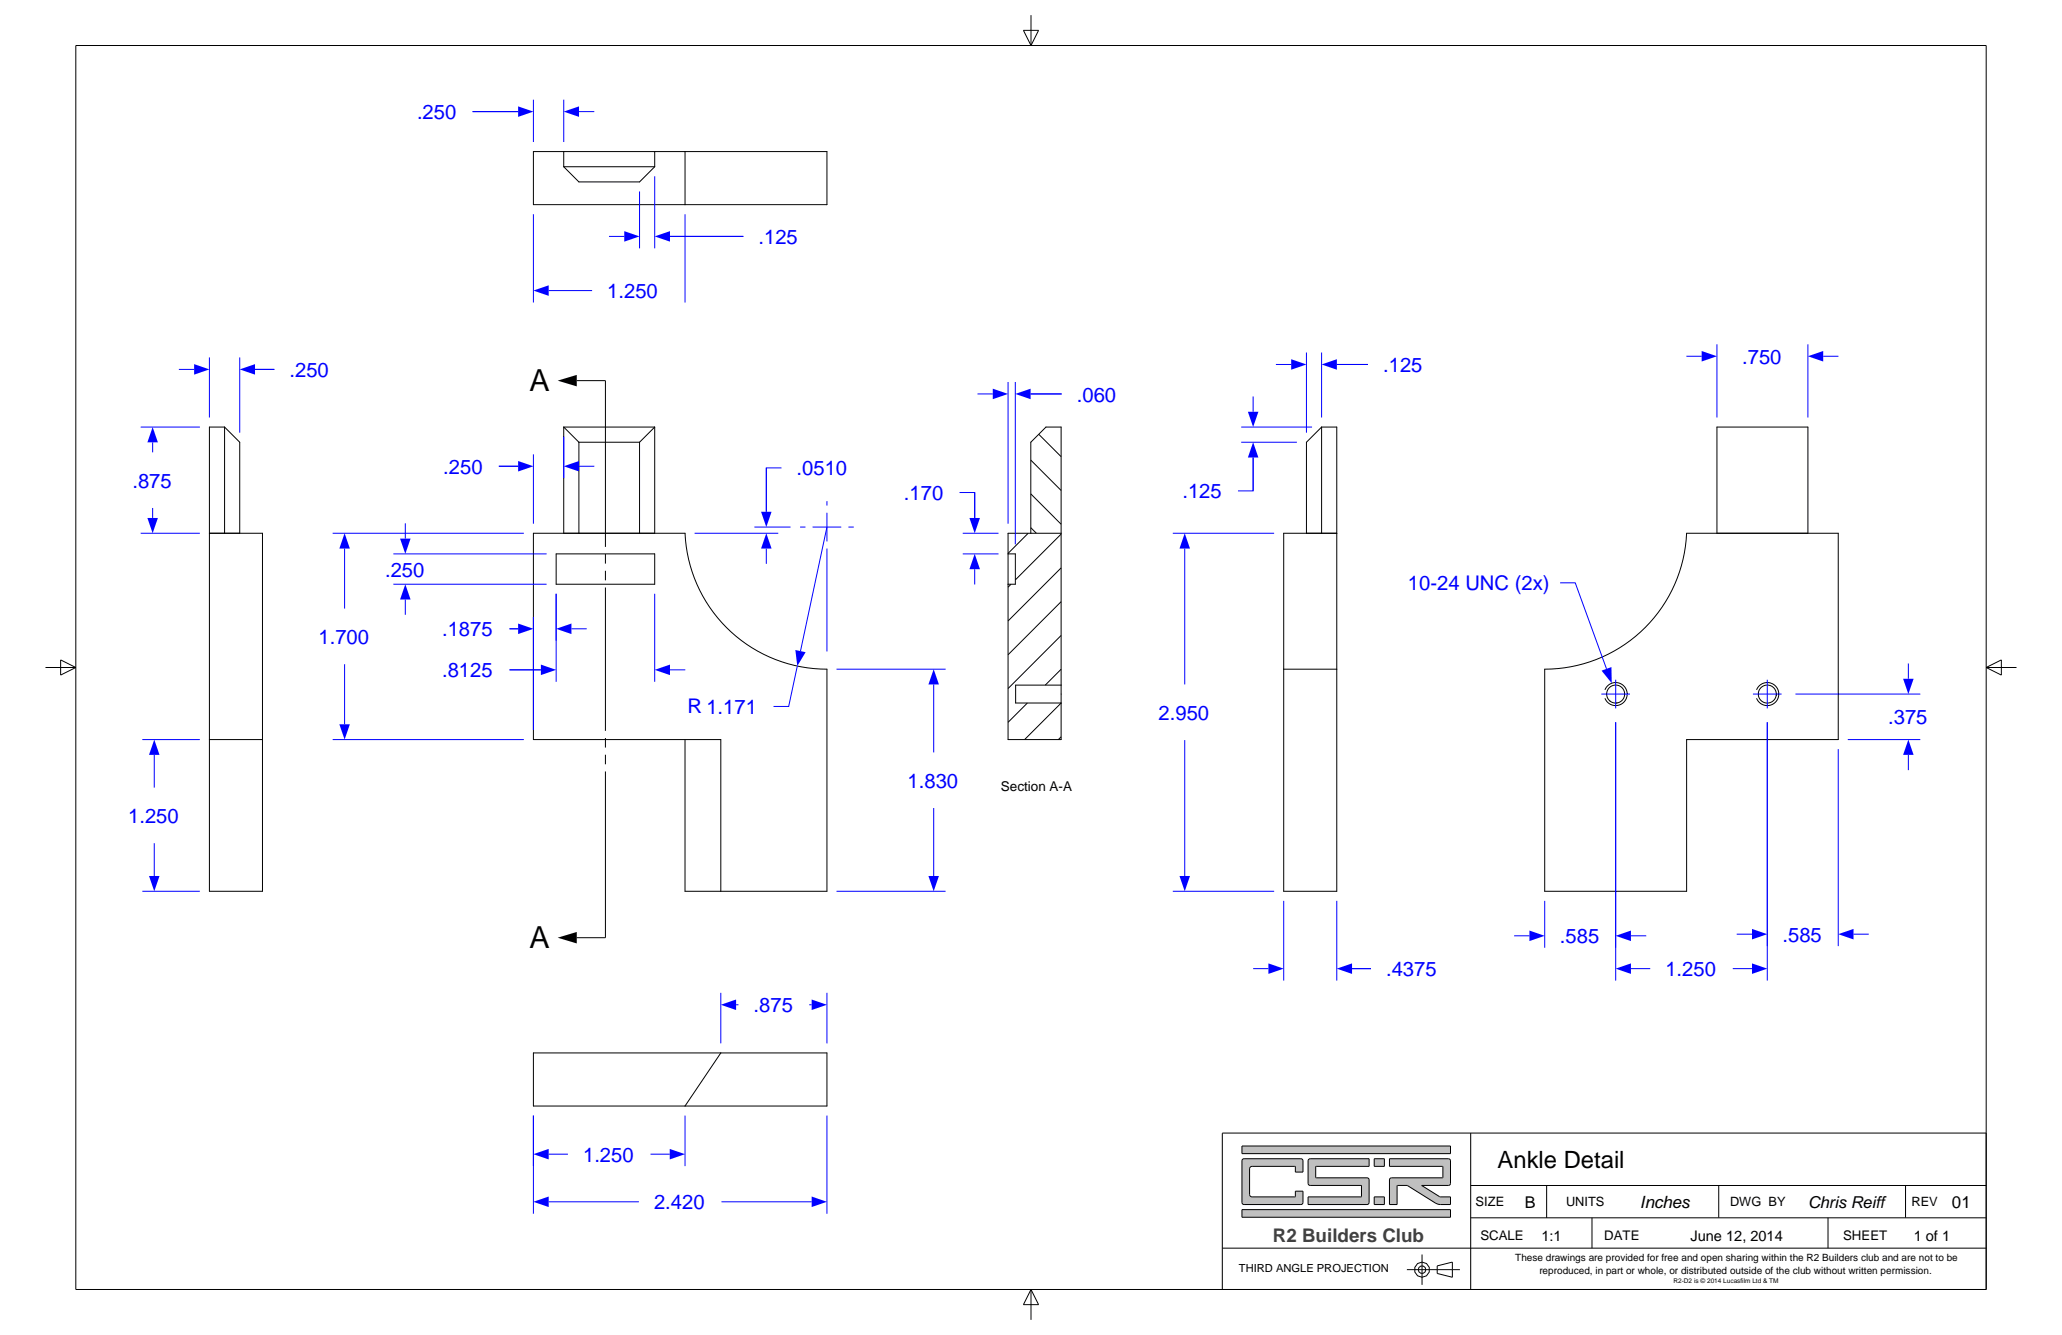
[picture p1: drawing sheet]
<svg xmlns="http://www.w3.org/2000/svg" width="432mm" height="279mm" viewBox="0 0 432 279" stroke-linecap="round" stroke-linejoin="round" font-family="sans-serif">
<path d="M15.9 9.5h400v260.4h-400zM214.3 6.4h3.2l-1.6 3.1zM215.9 3.2v6.3M9.5 139.7h6.4M12.7 138.1l3.2 1.6-3.2 1.6zM415.9 139.7h6.4M415.9 139.7l3.2-1.6v3.2zM215.9 269.9v6.3M215.9 269.9l1.6 3.1h-3.2z" fill="none" stroke="#000" stroke-width=".21"/>
<path d="M260.1 253.2v1.6h43.6v-1.6zM260.1 239.8v1.6h43.6v-1.6zM260.2 242.6l.3-.1 12.2 .1 .2 .3v2.4h-1.6l-.1-1.2-9.3 .1-.2 .4v5.4l.1 .3 .4 .2h9l.1-1.2h1.6l-.1 2.6-.4 .2-12.2-.1-.1-.4v-8.6zM291 242.5v1.6h11l.1 .1v2.3l-10.9 .1-.2 .3v5.2h1.6v-3.9l.1-.1h2l6.3 3.9 2.7 .1v-1.6h-2.2l-3.8-2.4h5.6l.3-.1 .1-.3v-4.7l-.1-.4zM274 242.6l-.1 .4v4.7l.2 .3 10.9 .1 .1 2.3-.1 .1h-11.1v1.6h12.4l.3-.2 .1-5-.2-.3-10.9-.1-.1-2.3 .1-.1h11.1v-1.6h-12.3zM287.8 250.5v1.6h2.1v-1.6zM287.8 242.5v1.6h2.1v-1.6z" fill-rule="evenodd" fill="#c0c0c0"/>
<g fill="none" stroke="#000" stroke-width=".21">
<path d="M120.8 79.7h6v34.8M118.1 89.4v22.2h3.1M118.1 89.4h19M118.1 89.4l3.1 3.2M121.2 92.6v19M121.2 92.6h12.7M133.9 92.6v19M137.1 89.4v22.2h-3.2M137.1 89.4l-3.2 3.2M116.5 115.9h20.6v6.4h-20.6zM121.2 111.6h12.7M126.8 116v2"/>
<path d="M126.8 119.5v2M126.8 123v30M126.8 154.5v2M126.8 158v2M143.4 154.8v31.7h29.8v-46.4a29.7 29.7 0 0 1-29.7-28.5h-31.8v43.2h39.2v31.7M126.8 161.5v34.8h-6M256 237.1h159.9v32.8h-159.9zM260.1 239.8h43.6v1.6h-43.6zM308 237.1v32.8M260.1 253.2h43.6v1.6h-43.6zM260.2 242.6l.3-.1 12.2 .1 .2 .3v2.4h-1.6l-.1-1.2-9.3 .1-.2 .4v5.4l.1 .3 .4 .2h9l.1-1.2h1.6l-.1 2.6-.4 .2-12.2-.1-.1-.4v-8.6zM274 242.6l.4-.1h12.3v1.6h-11.1l-.1 .1 .1 2.3 10.9 .1 .2 .4-.1 4.9-.3 .2h-12.4v-1.6h11.1l.1-.1-.1-2.3-10.9-.1-.2-.3v-4.7z"/>
<path d="M287.8 242.5h2.1v1.6h-2.1zM287.8 250.5h2.1v1.6h-2.1zM291 242.5l12.6 .1 .1 .4v4.7l-.1 .3-.3 .1h-5.6l3.8 2.4h2.2v1.6h-2.1l-.8-.2-6.1-3.8h-2.1v4h-1.6v-5.2l.2-.3 10.8-.1 .1-.1v-2.3h-11.1zM308 248.1h107.9M308 254.9h107.9M323.9 248.1v6.8M333.4 254.9v6.3M359.9 248.1v6.7M382.8 254.9v6.3M399 248.1v6.7M256 261.2h159.9M294.6 265.7h11.1"/>
<path d="M297.8 262.6v6.3M301 264.9l3.1-.8v3.2l-3.1-.8z"/>
<circle cx="297.8" cy="265.7" r=".79"/>
<circle cx="297.8" cy="265.7" r="1.59"/>
</g>
<path d="M116.8 79.7l4-1.2v2.4zM116.8 196.3l4-1.2v2.4z" fill="#000"/>
<path d="M167.5 110.3h1.2M170.2 110.3h6M173.2 104.9v.9M173.2 107.3v6M173.2 114.8v21.5M177.7 110.3h1.1" fill="none" stroke="#00f" stroke-width=".21"/>
<path d="M72.2 111.6l1.1 3.2h-2.2z" fill="#00f"/>
<path d="M72.2 114.8v12.6" fill="none" stroke="#00f" stroke-width=".21"/>
<path d="M71.1 151.6h2.2l-1.1 3.2z" fill="#00f"/>
<path d="M69.7 111.6h40M72.2 139v12.6M69.7 154.8h40" fill="none" stroke="#00f" stroke-width=".21"/>
<path d="M195.5 140.1l1.1 3.2h-2.2z" fill="#00f"/>
<path d="M195.5 143.3v14.2" fill="none" stroke="#00f" stroke-width=".21"/>
<path d="M194.4 183.3h2.2l-1.1 3.2z" fill="#00f"/>
<path d="M163.6 97.9h-3.1v9.2M175.2 140.1h22.8M195.5 169.1v14.2M175.2 186.5h22.8" fill="none" stroke="#00f" stroke-width=".21"/>
<path d="M159.4 107.1h2.2l-1.1 3.2z" fill="#00f"/>
<path d="M160.5 97.9v9.2" fill="none" stroke="#00f" stroke-width=".21"/>
<path d="M160.5 111.6l1.1 3.2h-2.2z" fill="#00f"/>
<path d="M145.5 111.6h17.5M158 110.3h7.5M160.5 114.8v3.2M167 139.4l-1.8 8.5h-3.2" fill="none" stroke="#00f" stroke-width=".21"/>
<path d="M166.6 136l2.1 .5-1.7 2.9z" fill="#00f"/>
<path d="M173.2 110.3l-5.6 26" fill="none" stroke="#00f" stroke-width=".21"/>
<path d="M83.8 112.7h2.2l-1.1 3.2z" fill="#00f"/>
<path d="M84.9 109.5v3.2" fill="none" stroke="#00f" stroke-width=".21"/>
<path d="M84.9 122.3l1.1 3.2h-2.2z" fill="#00f"/>
<path d="M82.4 115.9h32.1M82.4 122.3h32.1M84.9 125.5v3.2M106.7 131.6h1.8" fill="none" stroke="#00f" stroke-width=".21"/>
<path d="M116.5 131.6l3.2-1.1v2.2z" fill="#00f"/>
<path d="M119.7 131.6h3.2" fill="none" stroke="#00f" stroke-width=".21"/>
<path d="M108.5 130.5l3.2 1.1-3.2 1.1z" fill="#00f"/>
<path d="M106.7 131.6h1.8M111.7 129.1v23.7M116.5 124.3v9.8M106.7 140.2h6.6" fill="none" stroke="#00f" stroke-width=".21"/>
<path d="M113.3 139.1l3.2 1.1-3.2 1.1z" fill="#00f"/>
<path d="M106.7 140.2h6.6" fill="none" stroke="#00f" stroke-width=".21"/>
<path d="M137.1 140.2l3.2-1.1v2.2z" fill="#00f"/>
<path d="M104.5 97.6h4M116.5 124.3v18.4M137.1 124.3v18.4M140.3 140.2h3.2" fill="none" stroke="#00f" stroke-width=".21"/>
<path d="M108.5 96.5l3.2 1.1-3.2 1.1z" fill="#00f"/>
<path d="M104.5 97.6h4" fill="none" stroke="#00f" stroke-width=".21"/>
<path d="M118.1 97.6l3.2-1.1v2.2z" fill="#00f"/>
<path d="M111.7 95.1v14.5M118.1 91.4v8.7M121.3 97.6h3.2" fill="none" stroke="#00f" stroke-width=".21"/>
<path d="M118.1 31.7h-6.4v11.1h31.8M118.1 34.9h19M118.1 34.9l3.1 3.2h12.7l3.2-3.2M118.1 31.7h19M118.1 31.7v3.2M137.1 31.7h6.4M137.1 31.7v3.2M143.5 31.7h29.7v11.1h-29.7M143.5 31.7v11.1" fill="none" stroke="#000" stroke-width=".21"/>
<path d="M111.7 60.8l3.2-1.1v2.2z" fill="#00f"/>
<path d="M114.9 60.8h9.1" fill="none" stroke="#00f" stroke-width=".21"/>
<path d="M99 23.4h9.5M111.7 44.8v18.5M143.5 44.8v18.5" fill="none" stroke="#00f" stroke-width=".21"/>
<path d="M108.5 22.3l3.2 1.1-3.2 1.1z" fill="#00f"/>
<path d="M99 23.4h9.5" fill="none" stroke="#00f" stroke-width=".21"/>
<path d="M118.1 23.4l3.2-1.1v2.2z" fill="#00f"/>
<path d="M111.7 20.9v8.8M118.1 20.9v8.8M121.3 23.4h3.2M140.3 49.5h15.4" fill="none" stroke="#00f" stroke-width=".21"/>
<path d="M130.7 48.4l3.2 1.1-3.2 1.1z" fill="#00f"/>
<path d="M130.7 49.5h-3.2" fill="none" stroke="#00f" stroke-width=".21"/>
<path d="M137.1 49.5l3.2-1.1v2.2z" fill="#00f"/>
<path d="M137.1 36.9v15.1M133.9 40.1v11.9M140.3 49.5h15.4M283.1 202.7h4" fill="none" stroke="#00f" stroke-width=".21"/>
<path d="M276.8 89.4v22.2M276.8 89.4l-3.2 3.2v19M276.8 89.4h3.1v22.2M279.9 111.6h-11.1v28.5M279.9 111.6v28.5M268.8 140.1v46.4h11.1v-46.4M268.8 140.1h11.1" fill="none" stroke="#000" stroke-width=".21"/>
<path d="M265.6 201.6l3.2 1.1-3.2 1.1z" fill="#00f"/>
<path d="M262.4 202.7h3.2" fill="none" stroke="#00f" stroke-width=".21"/>
<path d="M279.9 202.7l3.2-1.1v2.2z" fill="#00f"/>
<path d="M280 76.3h6.5M268.8 188.5v16.7M279.9 188.5v16.7M283.1 202.7h4" fill="none" stroke="#00f" stroke-width=".21"/>
<path d="M270.4 75.2l3.2 1.1-3.2 1.1z" fill="#00f"/>
<path d="M267.2 76.3h3.2" fill="none" stroke="#00f" stroke-width=".21"/>
<path d="M276.8 76.3l3.2-1.1v2.2z" fill="#00f"/>
<path d="M273.6 73.8v16.8M276.8 73.8v13.6M280 76.3h6.5M262.4 95.8v6.9h-3.2" fill="none" stroke="#00f" stroke-width=".21"/>
<path d="M261.3 86.2h2.2l-1.1 3.2z" fill="#00f"/>
<path d="M262.4 83v3.2" fill="none" stroke="#00f" stroke-width=".21"/>
<path d="M262.4 92.6l1.1 3.2h-2.2z" fill="#00f"/>
<path d="M259.9 89.4h14.9M259.9 92.6h11.7M262.4 95.8v6.9" fill="none" stroke="#00f" stroke-width=".21"/>
<path d="M248.1 111.6l1.1 3.2h-2.2z" fill="#00f"/>
<path d="M248.1 114.8v28.4" fill="none" stroke="#00f" stroke-width=".21"/>
<path d="M247 183.3h2.2l-1.1 3.2z" fill="#00f"/>
<path d="M245.6 111.6h21.2M248.1 154.9v28.4M245.6 186.5h21.2" fill="none" stroke="#00f" stroke-width=".21"/>
<path d="M150.9 220.4h-39.2v11.1h31.7M150.9 220.4h22.3v11.1h-29.8M150.9 220.4l-7.5 11.1" fill="none" stroke="#000" stroke-width=".21"/>
<path d="M111.7 251.5l3.2-1.1v2.2z" fill="#00f"/>
<path d="M114.9 251.5h18.9" fill="none" stroke="#00f" stroke-width=".21"/>
<path d="M170 250.4l3.2 1.1-3.2 1.1z" fill="#00f"/>
<path d="M111.7 233.5v20.5M173.2 233.5v20.5M151.1 251.5h18.9" fill="none" stroke="#00f" stroke-width=".21"/>
<path d="M111.7 241.6l3.2-1.1v2.2z" fill="#00f"/>
<path d="M118.9 241.6h-4" fill="none" stroke="#00f" stroke-width=".21"/>
<path d="M140.2 240.5l3.2 1.1-3.2 1.1z" fill="#00f"/>
<path d="M111.7 233.5v10.6M143.4 233.5v10.6M136.2 241.6h4" fill="none" stroke="#00f" stroke-width=".21"/>
<path d="M170 209.2l3.2 1.1-3.2 1.1z" fill="#00f"/>
<path d="M169.5 210.3h.5" fill="none" stroke="#00f" stroke-width=".21"/>
<path d="M150.9 210.3l3.2-1.1v2.2z" fill="#00f"/>
<path d="M150.9 207.8v10.6M154.1 210.3h.5M173.2 207.8v10.6" fill="none" stroke="#00f" stroke-width=".21"/>
<path d="M47 89.4l3.2 3.2v19M47 89.4v22.2M47 89.4h-3.1v22.2M43.9 111.6h11.1v43.2M43.9 111.6v43.2M43.9 154.8h11.1M43.9 154.8v31.7h11.1v-31.7" fill="none" stroke="#000" stroke-width=".21"/>
<path d="M30.9 108.4h2.2l-1.1 3.2z" fill="#00f"/>
<path d="M32 106.3v2.1" fill="none" stroke="#00f" stroke-width=".21"/>
<path d="M32 89.4l1.1 3.2h-2.2z" fill="#00f"/>
<path d="M53.4 77.3h4M29.5 89.4h12.4M32 92.6v2.1M29.5 111.6h12.4" fill="none" stroke="#00f" stroke-width=".21"/>
<path d="M40.7 76.2l3.2 1.1-3.2 1.1z" fill="#00f"/>
<path d="M37.5 77.3h3.2" fill="none" stroke="#00f" stroke-width=".21"/>
<path d="M50.2 77.3l3.2-1.1v2.2z" fill="#00f"/>
<path d="M43.9 74.8v12.6M50.2 74.8v15.8M53.4 77.3h4" fill="none" stroke="#00f" stroke-width=".21"/>
<path d="M32.3 154.8l1.1 3.2h-2.2z" fill="#00f"/>
<path d="M32.3 158v6.8" fill="none" stroke="#00f" stroke-width=".21"/>
<path d="M31.2 183.3h2.2l-1.1 3.2z" fill="#00f"/>
<path d="M29.8 154.8h12.1M32.3 176.5v6.8M29.8 186.5h12.1" fill="none" stroke="#00f" stroke-width=".21"/>
<g fill="none" stroke="#000" stroke-width=".21">
<path d="M359.5 89.4h19.1v22.2h-19.1zM323.5 140.1a29.7 29.7 0 0 0 29.7-28.5h31.7v43.2h-31.7v31.7h-29.7zM336.1 144.4a2.41 2.41 0 0 1 3.7-1.1 2.41 2.41 0 0 1 0 3.9 2.41 2.41 0 0 1-3.7-1.1M337.1 146.7h.1M367.8 144.4a2.41 2.41 0 0 1 3.7-1.1 2.41 2.41 0 0 1 0 3.9 2.41 2.41 0 0 1-3.7-1.1"/>
<circle cx="338.3" cy="145.3" r="1.88"/>
<circle cx="370.1" cy="145.3" r="1.88"/>
</g>
<path d="M335.4 140.4l2-.8 .1 3.4z" fill="#00f"/>
<path d="M326.7 122h3.2l6.5 18M335.3 145.3h6M338.3 142.3v6M367.1 145.3h6M370.1 142.3v6" fill="none" stroke="#00f" stroke-width=".21"/>
<path d="M338.3 202.7l3.2-1.1v2.2z" fill="#00f"/>
<path d="M341.5 202.7h4.1" fill="none" stroke="#00f" stroke-width=".21"/>
<path d="M366.9 201.6l3.2 1.1-3.2 1.1z" fill="#00f"/>
<path d="M338.3 151.2v54M370.1 151.2v54M362.9 202.7h4" fill="none" stroke="#00f" stroke-width=".21"/>
<path d="M320.3 194.8l3.2 1.1-3.2 1.1z" fill="#00f"/>
<path d="M317.1 195.9h3.2" fill="none" stroke="#00f" stroke-width=".21"/>
<path d="M338.3 195.9l3.2-1.1v2.2z" fill="#00f"/>
<path d="M338.3 151.2v47.2M323.5 188.5v9.9M341.5 195.9h3.2" fill="none" stroke="#00f" stroke-width=".21"/>
<path d="M366.9 194.4l3.2 1.1-3.2 1.1z" fill="#00f"/>
<path d="M363.7 195.5h3.2" fill="none" stroke="#00f" stroke-width=".21"/>
<path d="M384.9 195.5l3.2-1.1v2.2z" fill="#00f"/>
<path d="M370.1 151.2v46.8M384.9 156.8v41.2M388.1 195.5h3.2" fill="none" stroke="#00f" stroke-width=".21"/>
<path d="M356.3 73.5l3.2 1.1-3.2 1.1z" fill="#00f"/>
<path d="M353.1 74.6h3.2" fill="none" stroke="#00f" stroke-width=".21"/>
<path d="M378.6 74.6l3.2-1.1v2.2z" fill="#00f"/>
<path d="M359.5 72.1v15.3M378.6 72.1v15.3M381.8 74.6h3.2" fill="none" stroke="#00f" stroke-width=".21"/>
<path d="M399.6 154.8l1.1 3.2h-2.2z" fill="#00f"/>
<path d="M399.6 158v3.2" fill="none" stroke="#00f" stroke-width=".21"/>
<path d="M398.5 142.1h2.2l-1.1 3.2z" fill="#00f"/>
<path d="M200.9 103.1h3.2v5.3M399.6 138.9v3.2M376 145.3h26.1M386.9 154.8h15.2" fill="none" stroke="#00f" stroke-width=".21"/>
<g fill="none" stroke="#000" stroke-width=".21">
<path d="M215.9 96.3l6.3 6.3M217.5 90.9l4.7 4.7M211.1 115.9h1.5v6.4h-1.5M215.3 111.6l-4.2 4.2M215.9 111.6v-19l3.1-3.2h3.2v54M215.9 103.4l6.3 6.3M215.9 110.4l1.1 1.2M222.2 111.6h-11.1v43.2h11.1v-7.7M222.2 118.9l-11.1 11.1M222.2 111.8l-9.6 9.6M211.7 122.3l-.6 .6M222.2 133l-11.1 11.1"/>
<path d="M222.2 125.9l-11.1 11.1M215.1 147.1l-4 4.1M222.2 143.4v3.7M222.2 143.4h-9.5v3.7h9.5M222.2 154.2l-.6 .6M222.2 147.1l-7.6 7.7M222.2 140.1l-3.3 3.3"/>
</g>
<path d="M203 108.4h2.2l-1.1 3.2z" fill="#00f"/>
<path d="M204.1 103.1v5.3" fill="none" stroke="#00f" stroke-width=".21"/>
<path d="M204.1 115.9l1.1 3.2h-2.2z" fill="#00f"/>
<path d="M215.8 82.4h6.5M201.6 111.6h7.5M201.6 115.9h7.5M204.1 119.1v3.2" fill="none" stroke="#00f" stroke-width=".21"/>
<path d="M207.9 81.3l3.2 1.1-3.2 1.1z" fill="#00f"/>
<path d="M204.7 82.4h3.2" fill="none" stroke="#00f" stroke-width=".21"/>
<path d="M212.6 82.4l3.2-1.1v2.2z" fill="#00f"/>
<path d="M211.1 79.9v29.7M212.6 79.9v34M215.8 82.4h6.5" fill="none" stroke="#00f" stroke-width=".21"/>
<g font-size="6.3">
<text x="110.9" y="81.9">A</text>
<text x="110.9" y="198.5">A</text>
</g>
<text font-size="5" x="313.6" y="244.4">Ankle Detail</text>
<g font-size="4.2" fill="#00f">
<text x="87.3" y="24.9">.250</text>
<text x="158.8" y="51.1">.125</text>
<text x="127.2" y="62.4">1.250</text>
<text x="289.6" y="77.9">.125</text>
<text x="364.8" y="76.1">.750</text>
<text x="60.6" y="78.9">.250</text>
<text x="225.5" y="84">.060</text>
<text x="92.8" y="99.2">.250</text>
<text x="166.8" y="99.5">.0510</text>
<text x="27.7" y="102.1">.875</text>
<text x="189.3" y="104.7">.170</text>
<text x="247.6" y="104.3">.125</text>
<text x="80.6" y="120.7">.250</text>
<text x="294.8" y="123.4">10-24 UNC (2x)</text>
<text x="66.7" y="134.8">1.700</text>
<text x="92.6" y="133.2">.1875</text>
<text x="92.6" y="141.8">.8125</text>
<text x="143.9" y="149.3">R 1.171</text>
<text x="242.6" y="150.7">2.950</text>
<text x="395.4" y="151.6">.375</text>
<text x="190.1" y="164.9">1.830</text>
<text x="26.8" y="172.2">1.250</text>
<text x="326.7" y="197.4">.585</text>
<text x="373.3" y="197.1">.585</text>
<text x="290.3" y="204.3">.4375</text>
<text x="348.7" y="204.3">1.250</text>
<text x="157.8" y="211.9">.875</text>
<text x="122.1" y="243.1">1.250</text>
<text x="137" y="253.1">2.420</text>
</g>
<text font-size="3.9" fill="#404040" x="266.6" y="259.9">R2 Builders Club</text>
<g font-size="3.5">
<text x="343.4" y="252.9">Inches</text>
<text x="408.8" y="252.9">01</text>
</g>
<g font-size="3.4">
<text x="319.3" y="252.8">B</text>
<text x="378.6" y="252.8">Chris Reiff</text>
</g>
<g font-size="3.1">
<text x="322.8" y="259.7">1:1</text>
<text x="354" y="259.7">June 12, 2014</text>
<text x="400.7" y="259.7">1 of 1</text>
</g>
<g font-size="2.8">
<text x="209.6" y="165.5">Section A-A</text>
<text x="310" y="259.5">SCALE</text>
<text x="335.9" y="259.5">DATE</text>
<text x="386" y="259.5">SHEET</text>
</g>
<g font-size="2.7">
<text x="309" y="252.5">SIZE</text>
<text x="327.9" y="252.4">UNITS</text>
<text x="362.3" y="252.4">DWG BY</text>
<text x="400.3" y="252.4">REV</text>
</g>
<text font-size="2.3" x="259.4" y="266.2">THIRD ANGLE PROJECTION</text>
<g font-size="2.1">
<text x="317.3" y="264">These drawings are provided for free and open sharing within the R2 Builders club and are not to be</text>
<text x="322.3" y="266.6">reproduced, in part or whole, or distributed outside of the club without written permission.</text>
</g>
<text font-size="1.4" x="350.5" y="268.6">R2-D2 is © 2014 Lucasfilm Ltd &amp; TM</text>
</svg>
